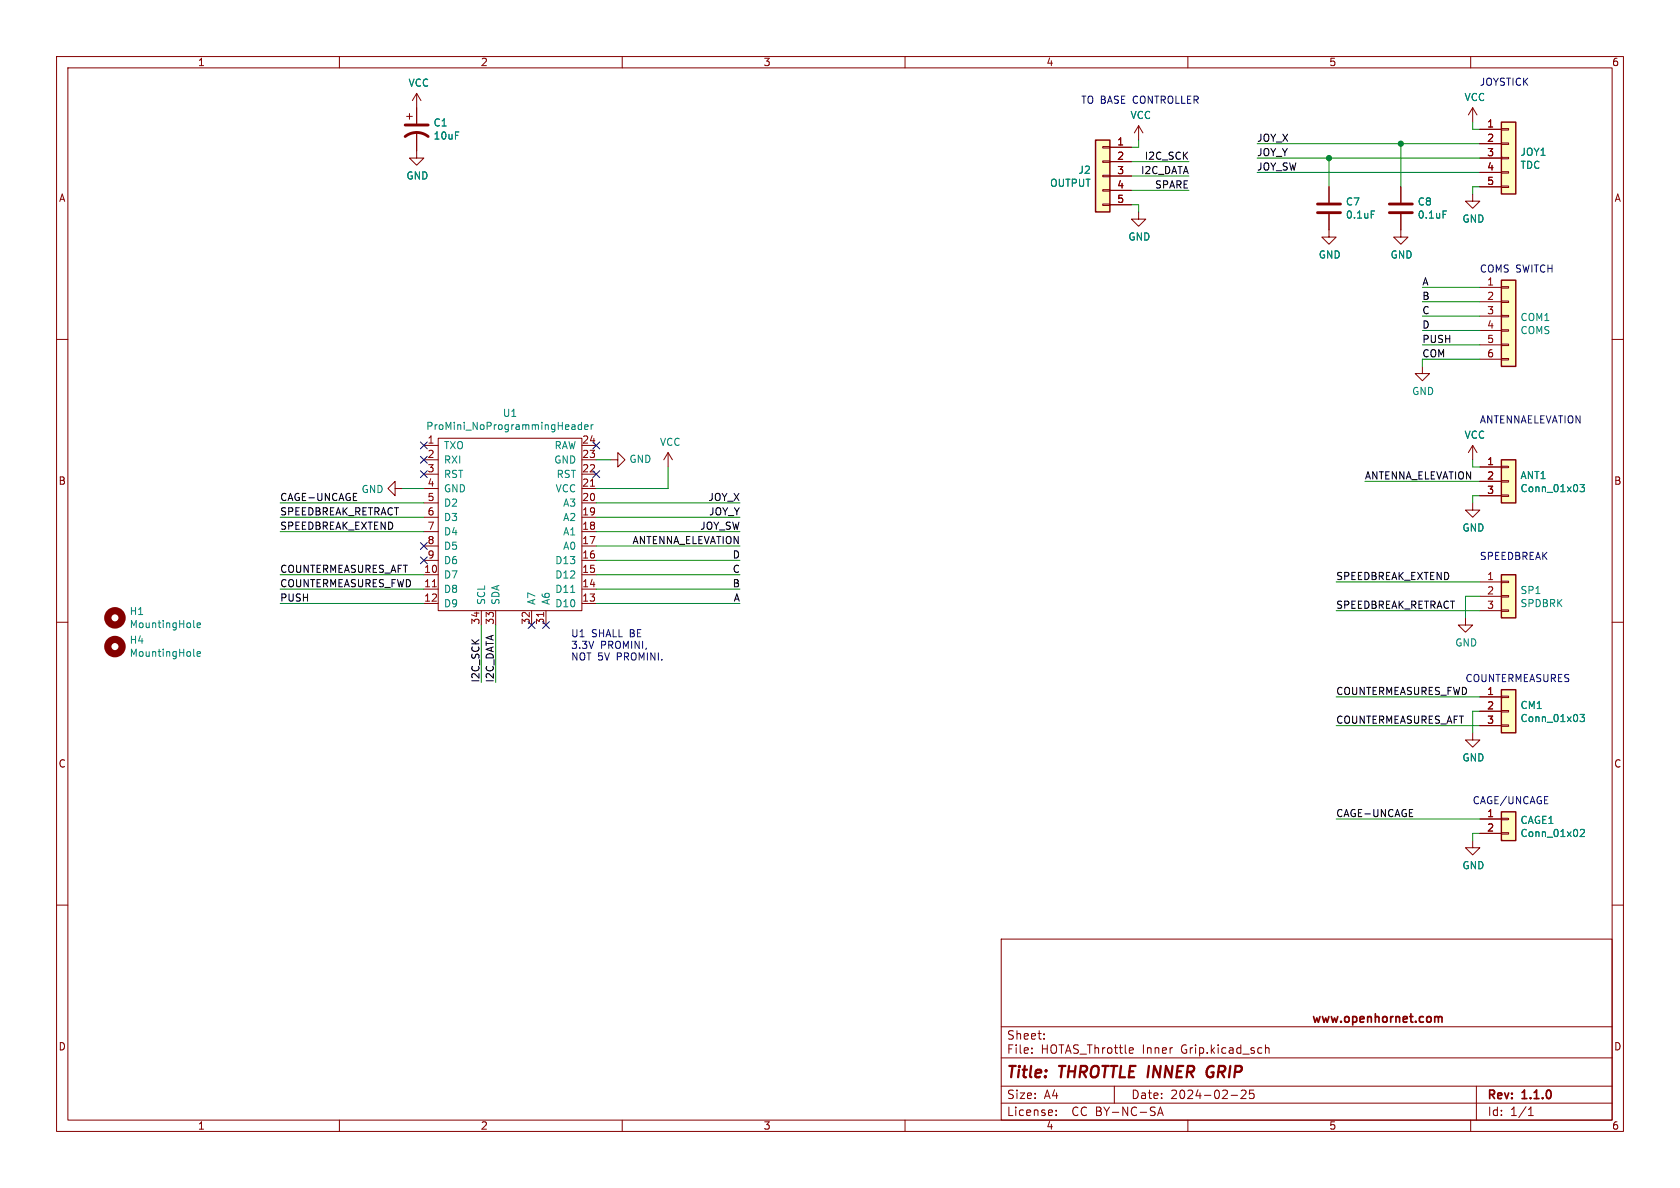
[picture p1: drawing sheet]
<svg xmlns="http://www.w3.org/2000/svg" width="297mm" height="210mm" viewBox="0 0 297 210" stroke-linecap="round" stroke-linejoin="round" font-family="sans-serif">
<g fill="none" stroke="#840000" stroke-width=".18">
<path d="M10 10h277v190h-277zM12 12h273v186h-273zM60 10v2M73.7 16.5v5.3M73.7 16.5l-.8 1.3M73.7 16.5l.7 1.3M110 10v2M160 10v2M210 10v2M260 10v2M260.3 19.1v2.5M260.3 19.1l-.7 1.2"/>
<path d="M260.3 19.1l.8 1.2M71.9 20.6h1M72.4 20.1v1M73.7 23.4v4.5h1.2l-1.2 1.3-1.3-1.3h1.3M194.9 36.1h1.3v.2h-1.3zM194.9 33.5h1.3v.3h-1.3zM194.9 31h1.3v.2h-1.3zM194.9 28.4h1.3v.3h-1.3zM194.9 25.9h1.3v.3h-1.3zM196.2 26h3.8M196.2 28.6h3.8M196.2 31.1h3.8"/>
<path d="M196.2 33.7h3.8M196.2 36.2h3.8M201.3 37.5v1.2h1.3l-1.3 1.3-1.3-1.3h1.3M201.3 22.2l-.8 1.3M201.3 22.2v2.6M201.3 22.2l.8 1.3M234.9 37.8v4.1h1.3l-1.3 1.3-1.2-1.3h1.2M234.9 33v2.8M247.6 37.8v4.1h1.3l-1.3 1.3-1.2-1.3h1.2M247.6 33v2.8M260.3 34.3v1.3h1.3l-1.3 1.2-1.2-1.2h1.2M261.6 22.9h3.8"/>
<path d="M261.6 25.4h3.8M261.6 27.9h3.8M261.6 30.5h3.8M261.6 33h3.8M265.4 32.9h1.3v.2h-1.3zM265.4 30.4h1.3v.2h-1.3zM265.4 27.8h1.3v.3h-1.3zM265.4 25.3h1.3v.2h-1.3zM265.4 22.7h1.3v.3h-1.3zM10 60h2M261.6 50.8h3.8M261.6 53.3h3.8"/>
<path d="M261.6 55.9h3.8M261.6 58.4h3.8M265.4 58.3h1.3v.2h-1.3zM265.4 55.8h1.3v.2h-1.3zM265.4 53.2h1.3v.3h-1.3zM265.4 50.7h1.3v.2h-1.3zM285 60h2M74.9 78.7h2.6M77.5 77.5h25.4v30.5h-25.4zM102.9 78.7h2.5M251.5 64.8v1.2h1.2l-1.2 1.3-1.3-1.3h1.3M260.3 78.7l-.7 1.3"/>
<path d="M260.3 78.7v2.6M260.3 78.7l.8 1.3M261.6 61h3.8M261.6 63.5h3.8M265.4 63.4h1.3v.2h-1.3zM265.4 60.8h1.3v.3h-1.3zM69.8 86.4v-1.3l-1.2 1.3 1.2 1.2v-1.2h1.3M74.9 99.1h2.6M74.9 96.5h2.6M74.9 94h2.6M74.9 91.4h2.6M74.9 81.3h2.6"/>
<path d="M74.9 88.9h2.6M74.9 86.4h2.6M74.9 83.8h2.6M102.9 99.1h2.5M102.9 96.5h2.5M102.9 94h2.5M102.9 91.4h2.5M102.9 81.3h2.5M102.9 88.9h2.5M102.9 86.4h2.5M102.9 83.8h2.5M104.4 86h.7"/>
<path d="M107.9 81.3h1.3v-1.3l1.3 1.3-1.3 1.3v-1.3M118.1 80l-.8 1.3M118.1 80v2.6M118.1 80l.8 1.3M260.3 88.9v1.3h1.3l-1.3 1.2-1.2-1.2h1.2M261.6 82.6h3.8M261.6 85.1h3.8M261.6 87.6h3.8M265.4 87.5h1.3v.3h-1.3zM265.4 85h1.3v.2h-1.3zM265.4 82.4h1.3v.3h-1.3zM10 110h2"/>
<path d="M74.9 101.6h2.6M74.9 104.1h2.6M74.9 106.7h2.6M76.4 103.7h.8M85.1 108v2.5M87.6 108v2.5M94 108v2.5M96.1 108.3v.7M96.5 108v2.5M102.9 101.6h2.5M102.9 104.1h2.5M102.9 106.7h2.5"/>
<path d="M259.1 109.2v1.3h1.2l-1.2 1.3-1.3-1.3h1.3M261.6 102.9h3.8M261.6 105.4h3.8M261.6 108h3.8M265.4 107.8h1.3v.3h-1.3zM265.4 105.3h1.3v.2h-1.3zM265.4 102.7h1.3v.3h-1.3zM285 110h2M260.3 129.5v1.3h1.3l-1.3 1.3-1.2-1.3h1.2M261.6 123.2h3.8M261.6 125.7h3.8M261.6 128.3h3.8"/>
<path d="M265.4 128.1h1.3v.3h-1.3zM265.4 125.6h1.3v.3h-1.3zM265.4 123.1h1.3v.2h-1.3zM10 160h2M260.3 148.6v1.3h1.3l-1.3 1.2-1.2-1.2h1.2M261.6 144.8h3.8M261.6 147.3h3.8M265.4 147.2h1.3v.2h-1.3zM265.4 144.7h1.3v.2h-1.3zM285 160h2M177 166h108v32h-108zM60 198v2"/>
<path d="M110 198v2M160 198v2M177 195h108M177 192h108M177 187h108M177 181.5h108M182.4 186.1v.1M182.4 185.3v.1M184.6 183.6v.1M184.6 182.8v.1M186.7 197.1v.1M186.7 196.3v.1"/>
<path d="M197 192v3M199.9 185.2l.4 .1 .1 .3-.8 .1M200.3 186.1l-.4 .1M204.6 197.2l.5-1.5 .5 1.5M204.8 196.8h.7M210 198v2M217.6 193.6h1.2M219.4 192.8l.6-.1 .2 .1 .1 .3-.9 1.1h.9M221.6 192.7h-.7v.7l.2-.1h.5l.1 .3-.1 .5-.2 .1-.5-.1M223.7 185.3l.2-.1 .4 .1 .1 .9M223.7 184.7v1.5M260 198v2"/>
<path d="M261 192v6M270.2 197.2h.9M270.2 196.1l.4-.4v1.5"/>
</g>
<path d="M213.3 190a.59 .59 0 0 0 .7 .4M214.1 188.4a.98 .98 0 0 0-.8 .9" fill="none" stroke="#840000" stroke-width=".4"/>
<path d="M254.4 179.8h.5v.9" fill="none" stroke="#840000" stroke-width=".3"/>
<g fill="#ffffc2" stroke="#ffffc2" stroke-width=".18">
<path d="M265.4 49.5h2.6v15.3h-2.6z"/>
<path d="M265.4 121.9h2.6v7.6h-2.6z"/>
<path d="M265.4 81.3h2.6v7.6h-2.6z"/>
<path d="M265.4 101.6h2.6v7.6h-2.6z"/>
<path d="M265.4 21.6h2.6v12.7h-2.6z"/>
<path d="M193.7 24.8h2.5v12.7h-2.5z"/>
<path d="M265.4 143.5h2.6v5.1h-2.6z"/>
</g>
<path d="M193.7 24.8h2.5v12.7h-2.5zM265.4 21.6h2.6v12.7h-2.6zM265.4 49.5h2.6v15.3h-2.6zM265.4 81.3h2.6v7.6h-2.6zM265.4 101.6h2.6v7.6h-2.6zM265.4 121.9h2.6v7.6h-2.6zM265.4 143.5h2.6v5.1h-2.6z" fill="none" stroke="#840000" stroke-width=".25"/>
<g fill="none" stroke="#008484" stroke-width=".18">
<path d="M242.4 37.3h.6M255.1 37.3h.6M101.5 75.1l.2 .2v.6M101.7 75.9h-.2M101.7 75.4h-.2M102.8 74.7v1.2M102.8 75.1h-.4l-.2 .2 .1 .6h.5M103.4 75.5l.6-.1-.1-.3h-.4l-.1 .2v.6h.5M104.5 75.1v.8M104.9 75.1l-.4 .2M279.3 85.7h.8l-.4 .4 .4 .2v.5l-.2 .1-.6-.1M34.3 116h.1"/>
<path d="M34.3 110.9l.1 .1M34.8 110.5l.6-.1v-.2l-.4-.1-.2 .2 .1 .6h.5M34.8 115.6l.6-.1v-.3h-.4l-.2 .2 .1 .6h.5M100.9 104.7h.7M279.3 126.3h.8l-.4 .5 .4 .1v.5l-.2 .2-.6-.2M279.4 146.7l.5-.1 .2 .4-.8 .9h.8"/>
</g>
<path d="M71.6 24.1a3.3 3.3 0 0 1 4.1 0M71.6 22.1h4.1M232.9 37.6h4.1M232.9 36.1h4.1M245.6 37.6h4.1M245.6 36.1h4.1" fill="none" stroke="#840000" stroke-width=".51"/>
<g fill="none" stroke="#840000" stroke-width="1.3">
<circle cx="20.3" cy="109.2" r="1.27"/>
<circle cx="20.3" cy="114.3" r="1.27"/>
</g>
<g fill="none" stroke="#008400" stroke-width=".18">
<path d="M200 33.7h10.2M200 31.1h10.2M200 28.6h10.2M200 36.2h1.3v1.3M201.3 24.8v1.2h-1.3M222.2 30.5h39.4M222.2 25.4h39.4M222.2 27.9h39.4M234.9 27.9v5.1M247.6 25.4v7.6M260.3 21.6v1.3h1.3M261.6 33h-1.3v1.3"/>
<path d="M251.5 53.3h10.1M251.5 50.8h10.1M251.5 55.9h10.1M251.5 58.4h10.1M251.5 61h10.1M261.6 63.5h-10.1v1.3M49.5 88.9h25.4M49.5 94h25.4M49.5 91.4h25.4M71.1 86.4h3.8M105.4 81.3h2.5M105.4 88.9h25.4"/>
<path d="M105.4 99.1h25.4M105.4 96.5h25.4M105.4 94h25.4M105.4 91.4h25.4M118.1 82.6v3.8h-12.7M241.3 85.1h20.3M260.3 81.3v1.3h1.3M261.6 87.6h-1.3v1.3M49.5 101.6h25.4M49.5 104.1h25.4M49.5 106.7h25.4M85.1 110.5v10.2"/>
<path d="M87.6 110.5v10.2M105.4 101.6h25.4M105.4 104.1h25.4M105.4 106.7h25.4M236.2 102.9h25.4M236.2 108h25.4M261.6 105.4h-2.5v3.8M236.2 128.3h25.4M236.2 123.2h25.4M261.6 125.7h-1.3v3.8M236.2 144.8h25.4M261.6 147.3h-1.3v1.3"/>
</g>
<g fill="none" stroke="#000084" stroke-width=".18">
<path d="M74.3 78.1l1.2 1.2M75.5 78.1l-1.2 1.2M104.8 78.1l1.2 1.2M106 78.1l-1.2 1.2M74.3 98.5l1.2 1.2M74.3 80.7l1.2 1.2M74.3 83.2l1.2 1.2M74.3 95.9l1.2 1.2M75.5 98.5l-1.2 1.2M75.5 80.7l-1.2 1.2M75.5 83.2l-1.2 1.2M75.5 95.9l-1.2 1.2"/>
<path d="M104.8 83.2l1.2 1.2M106 83.2l-1.2 1.2M93.4 109.9l1.2 1.2M94.6 109.9l-1.2 1.2M95.9 109.9l1.2 1.2M97.1 109.9l-1.2 1.2"/>
</g>
<g fill="#008400" stroke="#008400" stroke-width=".18">
<circle cx="234.9" cy="27.9" r=".46"/>
<circle cx="247.6" cy="25.4" r=".46"/>
</g>
<g font-size="2.8" fill="#840000">
<text x="178" y="191">Title:</text>
<text x="187.4" y="191">THROTTLE INNER</text>
<text x="214.6" y="191">GRIP</text>
</g>
<g font-size="2.1" fill="#840000">
<text x="178" y="183.9">Sheet:</text>
<text x="232" y="181.1">www.openhornet.com</text>
<text x="178" y="186.4">File:</text>
<text x="184" y="186.4">HOTAS_Throttle</text>
<text x="201.9" y="186.4">Inner</text>
<text x="208.8" y="186.4">Grip.kicad_sch</text>
<text x="178" y="197.4">License:</text>
<text x="178" y="194.4">Size:</text>
<text x="184.6" y="194.4">A4</text>
<text x="189.5" y="197.4">CC BY-NC-SA</text>
<text x="200" y="194.4">Date:</text>
<text x="206.9" y="194.4">2024-02-25</text>
<text x="263" y="194.6">Rev:</text>
<text x="263" y="197.4">Id:</text>
<text x="267" y="197.4">1/1</text>
<text x="269.2" y="194.6">1.1.0</text>
</g>
<g font-size="1.8" fill="#840000">
<text x="35" y="11.8">1</text>
<text x="85" y="11.8">2</text>
<text x="135" y="11.8">3</text>
<text x="185" y="11.8">4</text>
<text x="235" y="11.8">5</text>
<text x="285" y="11.8">6</text>
<text x="262.9" y="22.6">1</text>
<text x="197.5" y="25.8">1</text>
<text x="197.5" y="28.3">2</text>
<text x="262.9" y="25.1">2</text>
<text x="262.9" y="27.7">3</text>
<text x="10.4" y="35.8">A</text>
<text x="197.5" y="30.9">3</text>
<text x="197.5" y="33.4">4</text>
<text x="197.5" y="35.9">5</text>
<text x="262.9" y="30.2">4</text>
<text x="262.9" y="32.8">5</text>
<text x="285.4" y="35.8">A</text>
<text x="262.9" y="50.5">1</text>
<text x="262.9" y="53.1">2</text>
<text x="262.9" y="55.6">3</text>
<text x="262.9" y="58.2">4</text>
<text x="262.9" y="60.7">5</text>
<text x="262.9" y="63.2">6</text>
<text x="75.5" y="78.5">1</text>
<text x="75.5" y="81">2</text>
<text x="75.5" y="83.6">3</text>
<text x="102.9" y="83.6">22</text>
<text x="102.9" y="81">23</text>
<text x="102.9" y="78.5">24</text>
<text x="262.9" y="82.3">1</text>
<text x="10.3" y="85.8">B</text>
<text x="75.5" y="86.1">4</text>
<text x="75.5" y="88.6">5</text>
<text x="102.9" y="88.6">20</text>
<text x="102.9" y="86.1">21</text>
<text x="262.9" y="84.8">2</text>
<text x="262.9" y="87.4">3</text>
<text x="285.3" y="85.8">B</text>
<text x="75.5" y="91.2">6</text>
<text x="75.5" y="93.7">7</text>
<text x="102.9" y="93.7">18</text>
<text x="102.9" y="91.2">19</text>
<text x="74.9" y="101.3">10</text>
<text x="75.5" y="96.3">8</text>
<text x="75.5" y="98.8">9</text>
<text x="102.9" y="101.3">15</text>
<text x="102.9" y="98.8">16</text>
<text x="102.9" y="96.3">17</text>
<text x="74.9" y="103.9">11</text>
<text x="74.9" y="106.4">12</text>
<text x="102.9" y="106.4">13</text>
<text x="102.9" y="103.9">14</text>
<text x="262.9" y="102.6">1</text>
<text x="262.9" y="105.2">2</text>
<text x="262.9" y="107.7">3</text>
<text x="84.8" y="110.5" transform="rotate(-90 84.8 110.5)">34</text>
<text x="87.4" y="110.5" transform="rotate(-90 87.4 110.5)">33</text>
<text x="93.7" y="110.5" transform="rotate(-90 93.7 110.5)">32</text>
<text x="96.3" y="110.5" transform="rotate(-90 96.3 110.5)">31</text>
<text x="262.9" y="122.9">1</text>
<text x="262.9" y="125.5">2</text>
<text x="262.9" y="128">3</text>
<text x="10.3" y="135.8">C</text>
<text x="285.3" y="135.8">C</text>
<text x="262.9" y="144.5">1</text>
<text x="262.9" y="147.1">2</text>
<text x="10.3" y="185.8">D</text>
<text x="285.3" y="185.8">D</text>
<text x="35" y="199.8">1</text>
<text x="85" y="199.8">2</text>
<text x="135" y="199.8">3</text>
<text x="185" y="199.8">4</text>
<text x="235" y="199.8">5</text>
<text x="285" y="199.8">6</text>
</g>
<g font-size="1.8" fill="#008484">
<text x="72.2" y="15.5">VCC</text>
<text x="76.6" y="22.5">C1</text>
<text x="199.8" y="21.2">VCC</text>
<text x="258.9" y="18">VCC</text>
<text x="76.6" y="24.8">10uF</text>
<text x="268.7" y="27.7">JOY1</text>
<text x="71.8" y="31.9">GND</text>
<text x="185.6" y="33.2">OUTPUT</text>
<text x="190.6" y="30.9">J2</text>
<text x="268.7" y="30">TDC</text>
<text x="237.9" y="36.5">C7</text>
<text x="237.9" y="38.8">0.1uF</text>
<text x="250.6" y="36.5">C8</text>
<text x="250.6" y="38.8">0.1uF</text>
<text x="258.5" y="39.5">GND</text>
<text x="199.4" y="42.7">GND</text>
<text x="233.1" y="45.9">GND</text>
<text x="245.8" y="45.9">GND</text>
<text x="268.7" y="56.9">COM1</text>
<text x="268.7" y="59.2">COMS</text>
<text x="249.6" y="70">GND</text>
<text x="75.3" y="76.2">ProMini_NoProgrammingHeader</text>
<text x="88.8" y="73.9">U1</text>
<text x="258.9" y="77.7">VCC</text>
<text x="78.5" y="79.6">TXO</text>
<text x="78.5" y="82.1">RXI</text>
<text x="97.9" y="82.1">GND</text>
<text x="97.9" y="79.6">RAW</text>
<text x="111.2" y="82">GND</text>
<text x="116.6" y="79">VCC</text>
<text x="63.9" y="87.3">GND</text>
<text x="78.5" y="84.6">RST</text>
<text x="78.5" y="87.2">GND</text>
<text x="78.5" y="89.7">D2</text>
<text x="98.1" y="87.2">VCC</text>
<text x="98.3" y="84.6">RST</text>
<text x="99.4" y="89.7">A3</text>
<text x="268.7" y="84.8">ANT1</text>
<text x="268.7" y="87.2">Conn_01x03</text>
<text x="78.5" y="92.3">D3</text>
<text x="78.5" y="94.8">D4</text>
<text x="99.4" y="94.8">A1</text>
<text x="99.4" y="92.3">A2</text>
<text x="258.5" y="94.1">GND</text>
<text x="78.5" y="97.3">D5</text>
<text x="78.5" y="99.9">D6</text>
<text x="98" y="99.9">D13</text>
<text x="99.4" y="97.3">A0</text>
<text x="78.5" y="102.4">D7</text>
<text x="78.5" y="105">D8</text>
<text x="78.5" y="107.5">D9</text>
<text x="85.9" y="106.9" transform="rotate(-90 85.9 106.9)">SCL</text>
<text x="88.5" y="106.9" transform="rotate(-90 88.5 106.9)">SDA</text>
<text x="94.8" y="106.9" transform="rotate(-90 94.8 106.9)">A7</text>
<text x="97.3" y="106.9" transform="rotate(-90 97.3 106.9)">A6</text>
<text x="98" y="107.5">D10</text>
<text x="98" y="105">D11</text>
<text x="98" y="102.4">D12</text>
<text x="268.7" y="105.2">SP1</text>
<text x="268.7" y="107.5">SPDBRK</text>
<text x="22.9" y="114">H4</text>
<text x="22.9" y="108.9">H1</text>
<text x="22.9" y="111.2">MountingHole</text>
<text x="22.9" y="116.3">MountingHole</text>
<text x="257.2" y="114.4">GND</text>
<text x="268.7" y="125.5">CM1</text>
<text x="268.7" y="127.8">Conn_01x03</text>
<text x="258.5" y="134.8">GND</text>
<text x="268.7" y="145.8">CAGE1</text>
<text x="268.7" y="148.1">Conn_01x02</text>
<text x="258.5" y="153.8">GND</text>
</g>
<g font-size="1.8" fill="#0000c2">
<text x="261.6" y="15.2">JOYSTICK</text>
<text x="191.1" y="18.4">TO BASE CONTROLLER</text>
<text x="261.6" y="48.3">COMS SWITCH</text>
<text x="261.6" y="74.9">ANTENNAELEVATION</text>
<text x="261.6" y="99.1">SPEEDBREAK</text>
<text x="101" y="112.7">U1</text>
<text x="104.6" y="112.7">SHALL BE</text>
<text x="101" y="114.8">3.3V</text>
<text x="101" y="116.8">NOT 5V PROMINI.</text>
<text x="106.2" y="114.8">PROMINI,</text>
<text x="259.1" y="120.7">COUNTERMEASURES</text>
<text x="260.3" y="142.2">CAGE/UNCAGE</text>
</g>
<g font-size="1.8">
<text x="202.3" y="28.3">I2C_SCK</text>
<text x="222.2" y="27.7">JOY_Y</text>
<text x="222.2" y="25.1">JOY_X</text>
<text x="201.6" y="30.9">I2C_DATA</text>
<text x="204.1" y="33.4">SPARE</text>
<text x="222.2" y="30.2">JOY_SW</text>
<text x="251.5" y="50.5">A</text>
<text x="251.5" y="53.1">B</text>
<text x="251.5" y="58.2">D</text>
<text x="251.5" y="55.6">C</text>
<text x="251.5" y="63.2">COM</text>
<text x="251.5" y="60.7">PUSH</text>
<text x="49.5" y="88.6">CAGE-UNCAGE</text>
<text x="125.1" y="88.6">JOY_X</text>
<text x="241.3" y="84.8">ANTENNA_ELEVATION</text>
<text x="49.5" y="93.7">SPEEDBREAK_EXTEND</text>
<text x="49.5" y="91.2">SPEEDBREAK_RETRACT</text>
<text x="123.7" y="93.7">JOY_SW</text>
<text x="125.2" y="91.2">JOY_Y</text>
<text x="49.5" y="101.3">COUNTERMEASURES_AFT</text>
<text x="111.7" y="96.3">ANTENNA_ELEVATION</text>
<text x="129.4" y="101.3">C</text>
<text x="129.4" y="98.8">D</text>
<text x="49.5" y="106.4">PUSH</text>
<text x="49.5" y="103.9">COUNTERMEASURES_FWD</text>
<text x="129.4" y="103.9">B</text>
<text x="129.6" y="106.4">A</text>
<text x="236.2" y="102.6">SPEEDBREAK_EXTEND</text>
<text x="236.2" y="107.7">SPEEDBREAK_RETRACT</text>
<text x="84.8" y="120.7" transform="rotate(-90 84.8 120.7)">I2C_SCK</text>
<text x="87.4" y="120.7" transform="rotate(-90 87.4 120.7)">I2C_DATA</text>
<text x="236.2" y="122.9">COUNTERMEASURES_FWD</text>
<text x="236.2" y="128">COUNTERMEASURES_AFT</text>
<text x="236.2" y="144.5">CAGE-UNCAGE</text>
</g>
</svg>
